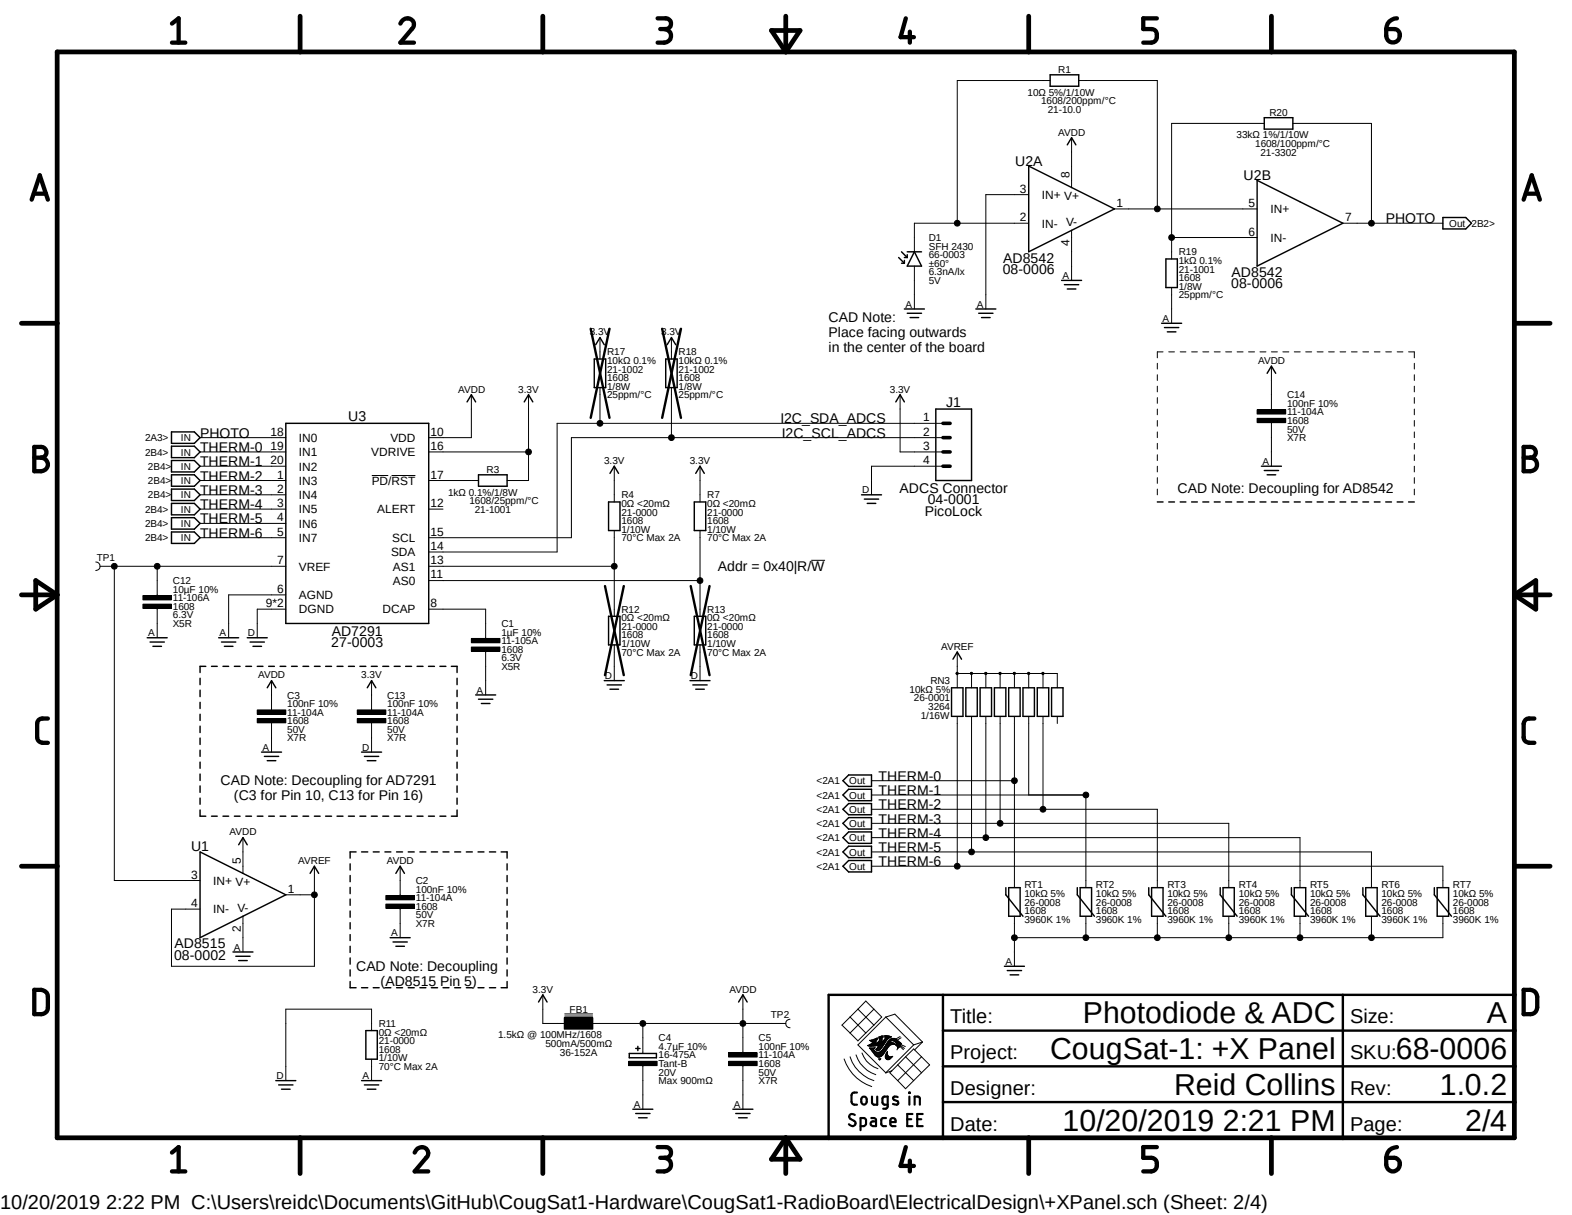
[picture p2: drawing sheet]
<svg xmlns="http://www.w3.org/2000/svg" width="279mm" height="216mm" viewBox="0 0 279 216" stroke-linecap="round" stroke-linejoin="round" font-family="sans-serif">
<path d="M3.3 .6l272.8 209.7M276.1 .6l-272.8 209.7" fill="none" stroke="#fff" stroke-width=".18"/>
<g fill="none" stroke="#000" stroke-width=".18">
<path d="M186.6 14.3h-16.5v25.4M191.7 14.3h14v22.8M182.8 39.7h-20.3v5M182.8 34.6h-7.6v20.3M190.5 24.5v8.8M198.1 37.1h25.3M224.7 21.9h-16.5v24.1M229.8 21.9h14v17.8M238.7 39.7h17.8M106.6 60v3.8M119.3 60v3.8M162.5 47.3v7.6"/>
<path d="M190.5 40.9v8.9M208.2 42.2h15.2M208.2 51.1v6.3M35.6 77.8h15.2M83.8 70.1v7.7h-7.6M93.9 70.1v15.3h-3.8M106.6 68.9v6.3M119.3 68.9v8.9M160 70.1v10.2h7.6M167.6 77.8h-66v17.7h-25.4M167.6 75.2h-68.6v22.9h-22.8M205.7 64.6v1"/>
<path d="M205.7 66.6v1M205.7 68.6v1M205.7 70.7v1M205.7 72.7v1M205.7 74.7v1M205.7 76.8v1M205.7 78.8v1M206.7 62.5h-1v1.1M207.7 62.5h1M209.8 62.5h1M211.8 62.5h1M213.8 62.5h1"/>
<path d="M215.8 62.5h1.1M217.8 62.5h1.1M219.9 62.5h1M221.9 62.5h1.1M223.4 72.8h5.1v.8h-5.1zM223.4 74.3h5.1v.8h-5.1zM223.9 62.5h1.1M226 62.5h1M226 65.1v7.7M226 75.1v7.7M228 62.5h1.1M230 62.5h1.1"/>
<path d="M232.1 62.5h1M234.1 62.5h1.1M236.1 62.5h1.1M238.2 62.5h1M240.2 62.5h1M242.2 62.5h1M244.3 62.5h1M246.3 62.5h1M248.3 62.5h1M250.4 62.5h1v1.1M251.4 64.6v1M251.4 66.6v1"/>
<path d="M251.4 68.6v1M251.4 70.7v1M251.4 72.7v1M251.4 74.7v1M251.4 76.8v1M251.4 78.8v1M17 99.9a.76 .76 0 0 1 .8 .7 .76 .76 0 0 1-.8 .8M35.6 82.8h15.2M35.6 80.3h15.2M35.6 85.4h15.2M35.6 87.9h15.2M35.6 90.5h15.2"/>
<path d="M35.6 93h15.2M35.6 95.5h15.2M66.1 84.5h2.9M69.6 84.5h4.2M76.2 80.3h17.7M76.2 85.4h8.8M76.2 90.5h2.5M109.2 82.8v6.4M109.2 94.3v15.2M124.4 82.8v6.4M124.4 94.3v15.2M144.2 99.6h2.4"/>
<path d="M167.6 82.8h-12.7v5.1M205.7 80.8v1M205.7 82.8v1.1M205.7 84.9v1M205.7 86.9v1M251.4 80.8v1M251.4 82.8v1.1M251.4 84.9v1M251.4 86.9v1M17.8 100.6h33M20.3 100.6v55.9h15.3M25.4 105.8h5.1v.8h-5.1z"/>
<path d="M25.4 107.4h5.1v.7h-5.1zM27.9 100.6v5.2M27.9 108.1v5.2M50.8 108.2h-5.1v5.1M50.8 105.7h-10.2v7.6M76.2 100.6h33M76.2 108.2h10.1v5.3M76.2 103.2h48.2M83.8 113.5h5.1v.7h-5.1zM83.8 115h5.1v.7h-5.1zM86.3 115.7v7.8M109.2 114.6v6.3"/>
<path d="M124.4 114.6v6.3M170 119.5h.3v.3h-.3l-.1-.1 .3-.1-.3 .1zM170.1 115.9v6.3M170.1 119.7h17.8v2.5M172.5 119.5h.3v.3h-.3v-.1l.2-.1-.2 .1zM172.7 119.7v2.5M175 119.5h.3v.3h-.3v-.1l.3-.1-.3 .1zM175.2 119.7v2.5M177.6 119.5h.3v.3h-.3l-.1-.1 .3-.1-.3 .1zM177.8 119.7v2.5M180.1 119.5h.3v.3h-.3v-.1l.2-.1-.2 .1zM180.3 119.7v2.5"/>
<path d="M182.7 119.5h.3v.3h-.3l-.1-.1 .3-.1-.3 .1zM182.8 119.7v2.5M185.2 119.5h.3v.3h-.3v-.1l.2-.1-.2 .1zM185.4 119.7v2.5M45.7 126.2h5.1v.7h-5.1zM45.7 127.7h5.1v.7h-5.1zM48.3 120.9v5.3M48.3 128.4v5.2M63.5 126.2h5.1v.7h-5.1zM63.5 127.7h5.1v.7h-5.1zM66 120.9v5.3M66 128.4v5.2"/>
<path d="M154.9 138.7h25.4M170.1 127.3v26.6M172.7 127.3v24.1M175.2 127.3v21.5M177.8 127.3v19M180.3 127.3v30.4M182.8 127.3v14M185.4 127.3v16.5M187.9 127.3v1.3M43.2 148.8v6.4M50.8 159h5.1M55.9 153.9v17.8h-25.4v-10.2h5.1"/>
<path d="M68.6 159.1h5.1v.8h-5.1zM71.1 153.9v5.2M154.9 143.8h50.8v13.9M154.9 141.3h38.1v16.4M154.9 146.3h63.5v11.4M154.9 148.8h76.2v8.9M154.9 151.4h88.9v6.3M154.9 153.9h101.6v3.8M43.2 162.8v6.4M68.6 160.7h5.1v.7h-5.1zM71.1 161.4v5.2M96.5 176.8v5.1h3.8"/>
<path d="M132 176.8v10.3M152.5 179.3l1.4-1.4 2.8 2.8-1.4 1.5M152.5 179.3l-2.9 2.9 1.5 1.4M152.5 179.3l2.8 2.9M155.3 179.3l-4.2 4.3M180.3 162.8v8.9M193 162.8v3.8M205.7 162.8v3.8M218.4 162.8v3.8M231.1 162.8v3.8M243.8 162.8v3.8M256.5 162.8v3.8h-76.2"/>
<path d="M66 183.1v-3.8h-15.2v12.7M66 188.2v3.8M100.3 180.8h5.1v2.1h-5.1zM100.4 180.6h4.9M100.4 180.2h4.9M105.4 181.9h34.3M111.7 188.6h5.1v.8h-5.1zM114.3 181.9v5.2M114.3 189.4v7.7M129.5 187.1h5.1v.7h-5.1zM129.5 188.6h5.1v.8h-5.1zM132 189.4v7.7"/>
<path d="M140.4 181.1a.76 .76 0 0 0-.7 .8 .76 .76 0 0 0 .7 .7M150 188.2a7.7 7.7 0 0 0 4.9 4.9M151.1 187.8a6.6 6.6 0 0 0 4.2 4.2M151.1 183.6l1.4 1.4 1.4-1.4M151.1 180.7l2.8 2.9M152.1 187.5a5.7 5.7 0 0 0 3.6 3.5M153.2 187.1a4.4 4.4 0 0 0 2.8 2.8M154.3 185.8h1.6M154.3 185.8l.6 .1 1.3-.3-.2 .6M154.3 185.8h1.3M154.5 185.7l-.3 .1h.1M154.5 185.7h2.6"/>
<path d="M154.6 186.3h.8M154.6 184.9h1.1M154.6 186.4h.8M154.7 185.6h2.4M154.7 186.4h.5M154.7 185h1M154.7 186.4l.2 .3M154.8 186.5h.5M154.8 185.5h2.4M154.9 186.6h.4M154.9 185.1h.8M154.9 186.7h.5"/>
<path d="M154.9 185.4l-.4 .3M154.9 185.4h2.3M154.9 184.8h.9M154.9 186.7l.5 .7M155 185.3h.6M155 186.8h.5M155.1 186.9h.6M155.1 185.2h.6M155.1 185.3h.6M155.2 187.1h2M155.2 184.7h.7M155.2 186.4l.1 .2"/>
<path d="M155.3 187.2h1.8M155.3 182.2l-1.4 1.4M155.3 186.6l.5 .4M155.4 186.4h-.2M155.4 187.3h1.6M155.4 187.4h1.5M155.4 187.4l.2 .2M155.5 186.2h.1M155.5 184.6h.4M155.5 187.5h1.3M155.5 186.2h-1l.2 .2M155.5 186.2l-.1 .2"/>
<path d="M155.6 187.6l.4 .2h.4M155.6 187.6h1.2M155.7 187.7h1M155.7 186.5h.7M155.7 186.4h.8M155.7 184.5h.2M155.8 186.4h.7M155.8 187.7h.8M155.8 186.6h.5M155.8 185.3h1.5M155.9 186.3h.7M155.9 184.4h.1"/>
<path d="M155.9 184.4l-.3 1 .6-.3M155.9 184.4l-1.3 .5 .6 .3-.3 .2M156 186.2h.7M156 186.1h.8M156 185.3h1.4M156 186h.8M156.1 185.9h.8M156.1 185.2h1.3M156.1 185.8h.9M156.2 185.8h.8M156.2 185.1h1.2M156.2 184.3l.1 .3h.1l-.1 .3"/>
<path d="M156.2 184.3h.7M156.3 188.3h.2M156.3 187h.9M156.3 185h.4M156.3 184.5h.5M156.3 184.4h.5M156.3 184.9l-.1 .2M156.3 184.9h.4M156.3 188.3h.1M156.3 184.8h.5M156.4 188.2l.1-.1v.2M156.4 184.7h.4"/>
<path d="M156.4 184.6h.4M156.4 184.2l-.2 .1M156.4 184.2h.5M156.5 188.3h-.2M156.5 186.9l-1.3 .1M156.5 186.9h.8M156.5 188.2h-.3l.1 .1M156.6 186.8h.8M156.7 186.7h.7M156.7 184.1h.3l-.1 .3h-.7M156.7 184.1l-.3 .1M156.7 184.1h.3"/>
<path d="M156.7 187.7l-.4 .1M156.7 184.9l.1 .2 .1-.1M156.8 186.6h.7M156.8 184.4l-.1 .5M156.8 186l-.2 .3a.57 .57 0 0 1-.9 .2l.3-.3M156.8 186.5h.8M156.9 186.4h.7M156.9 185h.6M157 186.4h.6M157 184.9h.6M157.1 186.3h.6M157.1 186.3l-.6 .6"/>
<path d="M157.1 186.2h.7M157.1 184.8h.5M157.2 186.1h.7M157.2 184.7l-.3 .3M157.2 186h.7M157.2 184.7h.5M157.3 185.9h.7M157.3 185.3l-.5 .7M157.3 184.6h.5M157.3 184.3h1M157.3 184.2h1.1M157.3 184.1h.8"/>
<path d="M157.4 187.8v.3M157.4 187.9h1.1M157.4 187.8h1.1M157.4 187.7h.6M157.4 187.7h.5M157.4 185.8h.7M157.4 184.5h.5M157.4 188h1M157.4 187.6h.4M157.4 187.5h.4M157.4 184.4h.8M157.4 185.8h.8"/>
<path d="M157.4 184.4h.6M157.4 180.7l5 5M157.4 180.7l-4.9 5 5 5M157.4 180.7l1.6-.5 5 5M157.4 188.1h.9M157.4 187.4h.3M157.4 185.7h.9M157.5 187.3h.2M157.5 185.6h1.7M157.5 185.6l-.4 .7M157.5 188.2h.7M157.5 187.2h.2"/>
<path d="M157.6 187.2h.1M157.6 185.5h1.4M157.6 187.1l.1-.3v.4M157.6 187.1l-.2 .7M157.6 187.1h.1M157.6 185.4h1.4M157.6 187h.1M157.6 185.3h1.2M157.7 188.3h.3M157.7 187.2l.1 .3M157.7 186.9h.1M157.7 185.3h.4"/>
<path d="M157.8 187.5l.3 .3 .6-.1-.7 .6h-.4l-.2-.2M157.8 185.2h.3M157.9 185.1h.3M157.9 185h.5M158 184.9h1.6M158.1 184.8h1.3M158.2 184.4l-.7 .5-.2 .4M158.2 184.4l.3-.2-1.2-.2v.3h.1l-.2 .4M158.2 184.7h1.1M158.3 184.6h.9M158.3 184.6a1.08 1.08 0 0 1 1.4 .4l.5 .4M158.3 184.6l-.8 1"/>
<path d="M158.5 187.7h.1M158.7 185.6a1.05 1.05 0 0 0-1 .8l-1 1.3M158.8 185h.9M159 185.1h.8M159 185.6l.2 .1M159.1 185.2h.8M159.2 185.3h.8M159.2 185.7l.3 .3M159.3 185.3h.8M159.3 185.8h.8M159.3 185.4h.9M159.4 185.8h.6"/>
<path d="M159.4 185.7h.7M159.4 185.6h.7M159.4 185.5h.8M159.4 185.5a.78 .78 0 0 0-1.4-.3l.7 .1 .5 .4M159.4 185.5v.2h-.1M159.5 185.9h.5M159.5 186.4l-.1 .2M159.5 186.1h.3M159.5 186h.4M159.5 186l.1 .2M159.6 189.2l-1.4 1.4 1.4 1.4M159.6 189.2l2.8 2.8"/>
<path d="M159.6 186.3h.1M159.6 186.2h.1M159.6 186.2l-.1 .2M159.8 186.1l-.3 .3M159.9 185.9l.7 .6M160 184.2l-.8 .5M160 185.9l-.2 .2M160.1 185.8l.6 .5M160.1 185.8l-.1 .1M160.1 185.6l.8 .4M160.1 184.4l-.6 .4M160.2 185.4l-.1 .4"/>
<path d="M161 187.8l2.8 2.8M161 187.8l1.4-1.4 2.8 2.8-1.4 1.4M161 187.8l-1.4 1.4M162.4 185.7l-5 4.9 1.1-.3M163.8 190.6l-2.8 2.9-1.4-1.5M163.8 187.8l-4.2 4.2M164 185.2l-1.6 .5M164 185.2l-1.4 1.4"/>
<circle cx="170.1" cy="39.7" r=".51"/>
<circle cx="205.7" cy="37.1" r=".51"/>
<circle cx="243.8" cy="39.7" r=".51"/>
<circle cx="208.2" cy="42.2" r=".51"/>
<circle cx="106.6" cy="75.2" r=".51"/>
<circle cx="119.3" cy="77.8" r=".51"/>
<circle cx="93.9" cy="80.3" r=".51"/>
<circle cx="20.3" cy="100.6" r=".51"/>
<circle cx="27.9" cy="100.6" r=".51"/>
<circle cx="109.2" cy="100.6" r=".51"/>
<circle cx="124.4" cy="103.2" r=".51"/>
<circle cx="180.3" cy="138.7" r=".51"/>
<circle cx="55.9" cy="159" r=".51"/>
<circle cx="170.1" cy="153.9" r=".51"/>
<circle cx="172.7" cy="151.4" r=".51"/>
<circle cx="175.2" cy="148.8" r=".51"/>
<circle cx="177.8" cy="146.3" r=".51"/>
<circle cx="185.4" cy="143.8" r=".51"/>
<circle cx="193" cy="141.3" r=".51"/>
<circle cx="180.3" cy="166.6" r=".51"/>
<circle cx="193" cy="166.6" r=".51"/>
<circle cx="205.7" cy="166.6" r=".51"/>
<circle cx="218.4" cy="166.6" r=".51"/>
<circle cx="231.1" cy="166.6" r=".51"/>
<circle cx="243.8" cy="166.6" r=".51"/>
<circle cx="114.3" cy="181.9" r=".51"/>
<circle cx="132" cy="181.9" r=".51"/>
</g>
<g fill="none" stroke="#000" stroke-width=".25">
<path d="M186.6 13.3h5.1v2h-5.1zM182.8 29.5l15.3 7.6-15.3 7.6zM189.7 25.7l.8-1.2 .7 1.2M223.4 32l15.3 7.7-15.3 7.6zM224.7 20.9h5.1v2h-5.1zM256.5 38.7h4l1 1-1 1h-4zM159.7 45.8l1 1M160.2 44.7l1 1.1M160.2 46.8h.5M160.7 54.9h3.6M160.7 46.3v.5M160.7 45.8h.5"/>
<path d="M161.2 55.7h2.6M161.2 44.7h2.6M161.2 45.3v.5M161.8 56.4h1.5M162.5 44.7l1.3 2.6h-2.6zM173.4 54.9h3.6M173.9 55.7h2.6M174.5 56.4h1.5M188.7 49.8h3.5M189.2 50.6h2.5M189.7 51.4h1.5M206.5 57.4h3.5"/>
<path d="M207 58.2h2.5M207.2 46h2.1v5.1h-2.1zM207.5 59h1.5M30.5 76.8h4l1.1 1-1.1 1h-4zM30.5 79.3h4l1.1 1-1.1 1h-4zM50.8 75.2h25.4v35.6h-25.4zM83 71.4l.8-1.3 .7 1.3M93.2 71.4l.7-1.3 .8 1.3M105.6 63.8h2.1v5.1h-2.1zM105.9 61.3l.7-1.3 .8 1.3M118.3 63.8h2.1v5.1h-2.1zM118.6 61.3l.7-1.3 .8 1.3"/>
<path d="M159.2 71.4l.8-1.3 .7 1.3M166.3 72.7h6.4v12.7h-6.4zM225.2 66.3l.8-1.2 .7 1.2M30.5 84.4h4l1.1 1-1.1 1h-4zM30.5 92h4l1.1 1-1.1 1h-4zM30.5 81.8h4l1.1 1-1.1 1.1h-4zM30.5 86.9h4l1.1 1-1.1 1h-4zM30.5 89.5h4l1.1 1-1.1 1h-4zM30.5 94.5h4l1.1 1-1.1 1.1h-4zM85 84.4h5.1v2h-5.1zM108.2 89.2h2v5.1h-2zM108.4 84.1l.8-1.3 .7 1.3"/>
<path d="M123.4 89.2h2v5.1h-2zM123.7 84.1l.7-1.3 .8 1.3M153.1 87.9h3.6M153.6 88.7h2.6M154.1 89.5h1.6M205.7 89.2h1M207.7 89.2h1M209.8 89.2h1M211.8 89.2h1M213.8 89.2h1M215.8 89.2h1.1M217.8 89.2h1.1"/>
<path d="M219.9 89.2h1M221.9 89.2h1.1M223.9 89.2h1.1M224.2 82.8h3.6M224.7 83.6h2.5M225.2 84.4h1.5M226 89.2h1M228 89.2h1.1M230 89.2h1.1M232.1 89.2h1M234.1 89.2h1.1M236.1 89.2h1.1"/>
<path d="M238.2 89.2h1M240.2 89.2h1M242.2 89.2h1M244.3 89.2h1M246.3 89.2h1M248.3 89.2h1M250.4 89.2h1M26.2 113.3h3.5M26.7 114.1h2.5M27.2 114.9h1.5M36.6 118.4h-1v1.1M37.6 118.4h1"/>
<path d="M38.9 113.3h3.5M39.4 114.1h2.5M39.6 118.4h1M39.9 114.9h1.5M41.7 118.4h1M43.7 118.4h1M43.9 113.3h3.6M44.4 114.1h2.6M45 114.9h1.5M45.7 118.4h1M47.8 118.4h1M49.8 118.4h1"/>
<path d="M51.8 118.4h1M53.8 118.4h1.1M55.9 118.4h1M57.9 118.4h1M59.9 118.4h1.1M61.9 118.4h1.1M64 118.4h1M66 118.4h1.1M68 118.4h1.1M70.1 118.4h1M72.1 118.4h1.1M74.1 118.4h1.1"/>
<path d="M76.2 118.4h1M78.2 118.4h1M80.2 118.4h1v1.1M108.2 109.5h2v5.1h-2zM123.4 109.5h2v5.1h-2zM169.4 117.1l.7-1.2 .8 1.2M35.6 120.5v1.2M35.6 122.6v1.2M35.6 124.8v1.1M35.6 126.9v1.1M35.6 129v1.2M35.6 131.1v1.2"/>
<path d="M35.6 133.3v1.1M35.6 135.4v1.1M35.6 137.5v1.2M35.6 139.7v1.1M46.5 133.6h3.5M47 134.4h2.5M47.5 135.2h1.5M47.5 122.2l.8-1.3 .7 1.3M64.3 133.6h3.5M64.8 134.4h2.5M65.3 135.2h1.5M65.3 122.2l.7-1.3 .8 1.3"/>
<path d="M81.2 120.5v1.2M81.2 122.6v1.2M81.2 124.8v1.1M81.2 126.9v1.1M81.2 129v1.2M81.2 131.1v1.2M81.2 133.3v1.1M81.2 135.4v1.1M81.2 137.5v1.2M81.2 139.7v1.1M84.5 123.5h3.6M85 124.2h2.6"/>
<path d="M85.6 125h1.5M107.4 120.9h3.6M107.9 121.7h2.5M108.4 122.5h1.5M122.6 120.9h3.6M123.1 121.7h2.6M123.7 122.5h1.5M149.8 138.7l1-1h4.1v2h-4.1zM169.1 122.2h2.1v5.1h-2.1zM171.7 122.2h2v5.1h-2zM174.2 122.2h2v5.1h-2zM176.7 122.2h2.1v5.1h-2.1z"/>
<path d="M179.3 122.2h2v5.1h-2zM181.8 122.2h2.1v5.1h-2.1zM184.4 122.2h2v5.1h-2zM186.9 122.2h2v5.1h-2zM35.6 143.9v1.1h1M35.6 141.8v1.1M35.6 151.4l15.2 7.6-15.2 7.6zM37.6 145h1M39.6 145h1M41.7 145h1M42.4 150.1l.8-1.3 .7 1.3M43.7 145h1"/>
<path d="M45.7 145h1M47.8 145h1M49.8 145h1M51.8 145h1M53.8 145h1.1M55.1 155.2l.8-1.3 .7 1.3M55.9 145h1M57.9 145h1M59.9 145h1.1M61.9 145h1.1M62.2 153.5v1.1M62.2 155.6v1.1"/>
<path d="M62.2 157.7v1.1M62.2 159.8v1.1M63.3 151.4h-1.1v1.1M64 145h1M64.3 151.4h1.1M66 145h1.1M66.3 151.4h1.1M68 145h1.1M68.4 151.4h1.1M70.1 145h1M70.4 155.2l.7-1.3 .8 1.3M70.5 151.4h1"/>
<path d="M72.1 145h1.1M72.6 151.4h1M74.1 145h1.1M74.6 151.4h1.1M76.2 145h1M76.7 151.4h1.1M78.2 145h1M78.7 151.4h1.1M80.8 151.4h1.1M81.2 141.8v1.1M81.2 143.9v1.1h-1M82.9 151.4h1"/>
<path d="M85 151.4h1M87 151.4h1.1M89.1 151.4h1v1.1M90.1 153.5v1.1M90.1 155.6v1.1M90.1 157.7v1.1M90.1 159.8v1.1M149.8 141.3l1-1h4.1v2h-4.1zM149.8 143.8l1-1h4.1v2h-4.1zM149.8 146.3l1-1h4.1v2h-4.1zM149.8 148.8l1-1h4.1v2.1h-4.1zM149.8 151.4l1-1h4.1v2h-4.1z"/>
<path d="M150.8 152.9h4.1v2h-4.1l-1-1zM178.8 157.7v1.3l3 3.8M179.3 157.7h2v5.1h-2zM191.5 157.7v1.3l3 3.8M192 157.7h2v5.1h-2zM204.2 157.7v1.3l3 3.8M204.7 157.7h2v5.1h-2zM216.9 157.7v1.3l3 3.8M217.4 157.7h2v5.1h-2zM229.5 157.7v1.3l3.1 3.8M230 157.7h2.1v5.1h-2.1zM242.2 157.7v1.3l3.1 3.8"/>
<path d="M242.7 157.7h2.1v5.1h-2.1zM254.9 157.7v1.3l3.1 3.8M255.4 157.7h2.1v5.1h-2.1zM41.4 169.2h3.6M41.9 169.9h2.5M42.4 170.7h1.5M62.2 174.4v1.1h1.1M62.2 161.9v1.1M62.2 164v1.1M62.2 166.1v1M62.2 168.1v1.1M62.2 170.2v1.1"/>
<path d="M62.2 172.3v1.1M64.3 175.5h1.1M66.3 175.5h1.1M68.4 175.5h1.1M69.3 166.6h3.6M69.8 167.4h2.6M70.4 168.1h1.5M70.5 175.5h1M72.6 175.5h1M74.6 175.5h1.1M76.7 175.5h1.1M78.7 175.5h1.1"/>
<path d="M80.8 175.5h1.1M82.9 175.5h1M85 175.5h1M87 175.5h1.1M90.1 161.9v1.1M90.1 164v1.1M90.1 166.1v1M90.1 168.1v1.1M90.1 170.2v1.1M90.1 172.3v1.1M90.1 174.4v1.1h-1M95.7 178.1l.8-1.3 .7 1.3"/>
<path d="M131.3 178.1l.7-1.3 .8 1.3M178.5 171.7h3.6M179 172.5h2.6M179.5 173.2h1.6M49 192h3.6M49.5 192.8h2.6M50 193.5h1.6M64.3 192h3.5M64.8 192.8h2.5M65 183.1h2.1v5.1h-2.1zM65.3 193.5h1.5M111.8 187.2h4.9v.8h-4.9z"/>
<path d="M112.5 197.1h3.5M113 186.3h.7M113 197.9h2.5M113.4 185.9v.8M113.5 198.6h1.5M130.3 197.1h3.5M130.8 197.9h2.5M131.3 198.6h1.5"/>
</g>
<g fill="none" stroke="#000" stroke-width=".85">
<path d="M10.2 9.2h259v193h-259zM53.3 2.9v6.3M96.5 2.9v6.3M137.1 5.4h5.1l-2.5 3.8zM139.7 2.9v6.3M182.8 2.9v6.3M226 2.9v6.3M3.8 57.4h6.4M269.2 57.4h6.3M3.8 105.7h6.4M6.3 103.2l3.9 2.5-3.9 2.5zM269.2 105.7h6.3"/>
<path d="M269.2 105.7l3.8-2.5v5zM3.8 153.9h6.4M269.2 153.9h6.3M53.3 202.2v6.3M96.5 202.2v6.3M139.7 202.2v6.3M139.7 202.2l2.5 3.8h-5.1zM182.8 202.2v6.3M226 202.2v6.3"/>
</g>
<g fill="none" stroke="#000" stroke-width=".76">
<path d="M30.6 4.2l1.1-.9v4.3M30.6 7.6h2.3M71.2 4.2a1.19 1.19 0 0 1 1.5-.9 1.19 1.19 0 0 1 .7 1.6l-2.2 2.7h2.4M116.9 3.3h1.4a.95 .95 0 0 1 1 .9 .95 .95 0 0 1-1 1h-1M118.1 5.2a1.21 1.21 0 0 1 1.2 1.2 1.21 1.21 0 0 1-1.2 1.2h-1.2M161 3.3l-.9 3.3h2.3M161.7 5.6v2M205.6 3.3h-2.4v1.9h1.4a1.24 1.24 0 0 1 1.1 1 1.24 1.24 0 0 1-.7 1.3l-1.8 .1M246.4 5.2h1.4a1.2 1.2 0 0 1 1 1.3 1.2 1.2 0 0 1-1.3 1 1.2 1.2 0 0 1-1.1-1.2zM248.3 3.3a1.88 1.88 0 0 0-1.9 1.9M5.6 35.5l1.5-4.3 1.4 4.3M6 34.4h2.2"/>
<path d="M270.8 35.5l1.4-4.3 1.5 4.3M271.2 34.4h2.1M6.1 79.4h1.2a.95 .95 0 0 1 1 1 .95 .95 0 0 1-1 .9 1.21 1.21 0 0 1 1.2 1.2 1.21 1.21 0 0 1-1.2 1.2h-1.2zM270.8 79.4h1.2a.95 .95 0 0 1 1 1 .95 .95 0 0 1-1 .9 1.21 1.21 0 0 1 1.2 1.2 1.21 1.21 0 0 1-1.2 1.2h-1.2zM6.1 81.3h1.2M270.8 81.3h1.2M8.5 127.7h-1a.87 .87 0 0 0-.9 .9v2.4a.97 .97 0 0 0 .9 1h1M272.7 127.7h-.9a.94 .94 0 0 0-1 .9v2.4a.97 .97 0 0 0 1 1h.9M6.1 175.9a2.22 2.22 0 0 1 2.2 .5l.2 .7v1.9a1.13 1.13 0 0 1-1.2 1.2h-1.2zM270.8 175.9a2.07 2.07 0 0 1 2.2 .5l.2 .7v1.9a1.21 1.21 0 0 1-1.2 1.2h-1.2zM30.6 204.8l1.1-1v4.4M30.6 208.2h2.3"/>
<path d="M73.7 204.8a1.2 1.2 0 0 1 1.4-1 1.2 1.2 0 0 1 1 1.4l-2.4 3h2.4M116.9 203.8h1.4a.95 .95 0 0 1 1 1 .95 .95 0 0 1-1 .9h-1M118.1 205.7a1.21 1.21 0 0 1 1.2 1.2 1.21 1.21 0 0 1-1.2 1.3h-1.2M161 203.8l-.9 3.4h2.3M161.7 206.2v2M205.6 203.8h-2.4v1.9h1.4a1.23 1.23 0 0 1 1 1.2 1.23 1.23 0 0 1-1 1.3h-1.4M246.4 205.7h1.4a1.2 1.2 0 0 1 1 1.4 1.2 1.2 0 0 1-1.3 1 1.2 1.2 0 0 1-1.1-1.1zM248.3 203.8a1.88 1.88 0 0 0-1.9 1.9"/>
</g>
<g fill="none" stroke="#000" stroke-width=".42">
<path d="M105 58.4l3.3 15.9M108.3 58.4l-3.3 15.9M117.7 58.4l3.3 15.9M121 58.4l-3.3 15.9M107.5 104.1l3.4 15.9M110.9 104.1l-3.4 15.9M122.8 104.1l3.3 15.9M126.1 104.1l-3.3 15.9M167.6 176.8v25.4M238.7 176.8v25.4M269.2 176.8h-121.9v25.4M167.6 195.8h101.6"/>
<path d="M167.6 189.5h101.6M167.6 183.1h101.6"/>
</g>
<g fill="none" stroke="#000" stroke-width=".38">
<path d="M151.9 198.1a.6 .6 0 0 0-1 .3l.3 .4 .6 .4a.54 .54 0 0 1 .1 .8 .54 .54 0 0 1-.8-.1l-.2-.1M152.3 194.1l-.7 .1-.3 .4 .1 1.4 .4 .3h.5M153.2 195.1a.49 .49 0 0 1 .5-.2 .49 .49 0 0 1 .4 .4v.5a.49 .49 0 0 1-.5 .5 .49 .49 0 0 1-.5-.5zM154.9 198.7h.6l.2 .3v1.1h-.5a.42 .42 0 0 1-.5-.4 .42 .42 0 0 1 .5-.4h.5M155 194.9v1l.3 .4h.6v-1.4M157.5 198.7h-.7l-.2 .3 .1 .9 .3 .2h.5M157.8 196.3h-.6l-.3-.2-.1-.9 .2-.3h.8v1.7l-.4 .4h-.4M158.2 199.4h1a.49 .49 0 0 0-.3-.7 .49 .49 0 0 0-.7 .4l.1 .8 .3 .2h.6M159.6 194.9a.61 .61 0 0 0-.9 .2l.2 .4 .6 .2 .2 .3a.63 .63 0 0 1-1 .2M161.2 198.9h.8M161.6 194.1l.1 .1zM161.6 194.9v1.4"/>
<path d="M162.2 198h-1v2.1h1M162.6 196.3v-1.4h.6l.2 .1 .1 1.3M163 198.9h.7M164 198h-1v2.1h1M153 200.1h.5l.3-.2 .1-.9-.2-.3h-.7v2.1"/>
</g>
<path d="M167.6 77.8h1.3M167.6 75.2h1.3M167.6 80.3h1.3M167.6 82.8h1.3" fill="none" stroke="#000" stroke-width=".64"/>
<g fill="#000">
<path d="M223.4 72.8h5.1v.8h-5.1z" fill-rule="evenodd"/>
<path d="M223.4 74.3h5.1v.8h-5.1z" fill-rule="evenodd"/>
<path d="M25.4 105.8h5.1v.8h-5.1z" fill-rule="evenodd"/>
<path d="M25.4 107.4h5.1v.7h-5.1z" fill-rule="evenodd"/>
<path d="M83.8 113.5h5.1v.7h-5.1z" fill-rule="evenodd"/>
<path d="M83.8 115h5.1v.7h-5.1z" fill-rule="evenodd"/>
<path d="M170 119.5h.3v.3h-.3l-.1-.1 .3-.1-.3 .1z" fill-rule="evenodd"/>
<path d="M172.5 119.5h.3v.3h-.3v-.1l.2-.1-.2 .1z" fill-rule="evenodd"/>
<path d="M175 119.5h.3v.3h-.3v-.1l.3-.1-.3 .1z" fill-rule="evenodd"/>
<path d="M177.6 119.5h.3v.3h-.3l-.1-.1 .3-.1-.3 .1z" fill-rule="evenodd"/>
<path d="M180.1 119.5h.3v.3h-.3v-.1l.2-.1-.2 .1z" fill-rule="evenodd"/>
<path d="M182.7 119.5h.3v.3h-.3l-.1-.1 .3-.1-.3 .1z" fill-rule="evenodd"/>
<path d="M185.2 119.5h.3v.3h-.3v-.1l.2-.1-.2 .1z" fill-rule="evenodd"/>
<path d="M45.7 126.2h5.1v.7h-5.1z" fill-rule="evenodd"/>
<path d="M45.7 127.7h5.1v.7h-5.1z" fill-rule="evenodd"/>
<path d="M63.5 126.2h5.1v.7h-5.1z" fill-rule="evenodd"/>
<path d="M63.5 127.7h5.1v.7h-5.1z" fill-rule="evenodd"/>
<path d="M68.6 159.1h5.1v.8h-5.1z" fill-rule="evenodd"/>
<path d="M68.6 160.7h5.1v.7h-5.1z" fill-rule="evenodd"/>
<path d="M100.3 180.8h5.1v2.1h-5.1z" fill-rule="evenodd"/>
<path d="M111.7 188.6h5.1v.8h-5.1z" fill-rule="evenodd"/>
<path d="M129.5 187.1h5.1v.7h-5.1z" fill-rule="evenodd"/>
<path d="M129.5 188.6h5.1v.8h-5.1z" fill-rule="evenodd"/>
<circle cx="170.1" cy="39.7" r=".51"/>
<circle cx="205.7" cy="37.1" r=".51"/>
<circle cx="243.8" cy="39.7" r=".51"/>
<circle cx="208.2" cy="42.2" r=".51"/>
<circle cx="106.6" cy="75.2" r=".51"/>
<circle cx="119.3" cy="77.8" r=".51"/>
<circle cx="93.9" cy="80.3" r=".51"/>
<circle cx="20.3" cy="100.6" r=".51"/>
<circle cx="27.9" cy="100.6" r=".51"/>
<circle cx="109.2" cy="100.6" r=".51"/>
<circle cx="124.4" cy="103.2" r=".51"/>
<circle cx="180.3" cy="138.7" r=".51"/>
<circle cx="55.9" cy="159" r=".51"/>
<circle cx="170.1" cy="153.9" r=".51"/>
<circle cx="172.7" cy="151.4" r=".51"/>
<circle cx="175.2" cy="148.8" r=".51"/>
<circle cx="177.8" cy="146.3" r=".51"/>
<circle cx="185.4" cy="143.8" r=".51"/>
<circle cx="193" cy="141.3" r=".51"/>
<circle cx="180.3" cy="166.6" r=".51"/>
<circle cx="193" cy="166.6" r=".51"/>
<circle cx="205.7" cy="166.6" r=".51"/>
<circle cx="218.4" cy="166.6" r=".51"/>
<circle cx="231.1" cy="166.6" r=".51"/>
<circle cx="243.8" cy="166.6" r=".51"/>
<circle cx="114.3" cy="181.9" r=".51"/>
<circle cx="132" cy="181.9" r=".51"/>
</g>
<g font-size="5.4">
<text x="192.4" y="181.9">Photodiode &amp; ADC</text>
<text x="264.3" y="181.9">A</text>
<text x="186.6" y="188.2">CougSat-1: +X Panel</text>
<text x="248.1" y="188.2">68-0006</text>
<text x="208.7" y="194.6">Reid Collins</text>
<text x="255.9" y="194.6">1.0.2</text>
<text x="188.9" y="200.9">10/20/2019 2:21 PM</text>
<text x="260.4" y="200.9">2/4</text>
</g>
<g font-size="3.6">
<text x="168.9" y="181.9">Title:</text>
<text x="239.9" y="181.9">Size:</text>
<text x="168.9" y="188.2">Project:</text>
<text x="240" y="188.2">SKU:</text>
<text x="168.9" y="194.6">Designer:</text>
<text x="239.9" y="194.6">Rev:</text>
<text x="168.9" y="200.9">Date:</text>
<text x="239.9" y="200.9">Page:</text>
<text x="0" y="214.9">10/20/2019 2:22 PM C:\Users\reidc\Documents\GitHub\CougSat1-Hardware\CougSat1-RadioBoard\ElectricalDesign\+XPanel.sch (Sheet: 2/4)</text>
</g>
<g font-size="2.5">
<text x="180.4" y="29.4">U2A</text>
<text x="221" y="32">U2B</text>
<text x="246.3" y="39.7">PHOTO</text>
<text x="178.3" y="46.7">AD8542</text>
<text x="178.2" y="48.7">08-0006</text>
<text x="218.8" y="51.2">08-0006</text>
<text x="218.9" y="49.2">AD8542</text>
<text x="147.3" y="57.2">CAD Note:</text>
<text x="147.3" y="59.9">Place facing outwards</text>
<text x="147.3" y="62.5">in the center of the board</text>
<text x="35.6" y="77.8">PHOTO</text>
<text x="61.9" y="74.8">U3</text>
<text x="138.7" y="75.2">I2C_SDA_ADCS</text>
<text x="139" y="77.8">I2C_SCL_ADCS</text>
<text x="168.2" y="72.3">J1</text>
<text x="35.6" y="80.3">THERM-0</text>
<text x="35.6" y="82.8">THERM-1</text>
<text x="35.6" y="85.4">THERM-2</text>
<text x="35.6" y="87.9">THERM-3</text>
<text x="159.9" y="87.5">ADCS Connector</text>
<text x="164.9" y="89.6">04-0001</text>
<text x="209.3" y="87.5">CAD Note: Decoupling for AD8542</text>
<text x="35.6" y="90.5">THERM-4</text>
<text x="35.6" y="93">THERM-5</text>
<text x="35.6" y="95.5">THERM-6</text>
<text x="164.4" y="91.6">PicoLock</text>
<text x="127.6" y="101.5">Addr = 0x40|R/W</text>
<text x="59" y="112.9">AD7291</text>
<text x="58.9" y="115">27-0003</text>
<text x="39.2" y="139.5">CAD Note: Decoupling for AD7291</text>
<text x="41.6" y="142.2">(C3 for Pin 10, C13 for Pin 16)</text>
<text x="156.2" y="138.7">THERM-0</text>
<text x="156.2" y="141.3">THERM-1</text>
<text x="156.2" y="143.8">THERM-2</text>
<text x="156.2" y="146.3">THERM-3</text>
<text x="156.2" y="148.8">THERM-4</text>
<text x="34" y="151.3">U1</text>
<text x="156.2" y="151.4">THERM-5</text>
<text x="156.2" y="153.9">THERM-6</text>
<text x="30.9" y="170.6">08-0002</text>
<text x="31" y="168.5">AD8515</text>
<text x="63.3" y="172.5">CAD Note: Decoupling</text>
<text x="67.7" y="175.2">(AD8515 Pin 5)</text>
</g>
<g font-size="2.1">
<text x="181.3" y="34.2">3</text>
<text x="185.2" y="35.3">IN+ V+</text>
<text x="190.1" y="31.7" transform="rotate(-90 190.1 31.7)">8</text>
<text x="181.3" y="39.3">2</text>
<text x="185.2" y="40.4">IN-</text>
<text x="189.5" y="40.2">V-</text>
<text x="198.4" y="36.8">1</text>
<text x="221.9" y="36.8">5</text>
<text x="221.9" y="41.9">6</text>
<text x="225.8" y="37.9">IN+</text>
<text x="239.1" y="39.3">7</text>
<text x="190.1" y="43.8" transform="rotate(-90 190.1 43.8)">4</text>
<text x="225.8" y="43">IN-</text>
<text x="48" y="77.4">18</text>
<text x="76.5" y="77.4">10</text>
<text x="164.1" y="77.4">2</text>
<text x="164.1" y="74.9">1</text>
<text x="48" y="80">19</text>
<text x="48" y="82.5">20</text>
<text x="53.1" y="78.5">IN0</text>
<text x="53.1" y="81.1">IN1</text>
<text x="53.1" y="83.6">IN2</text>
<text x="66" y="81.1">VDRIVE</text>
<text x="69.4" y="78.5">VDD</text>
<text x="76.5" y="80">16</text>
<text x="164.1" y="82.5">4</text>
<text x="164.1" y="80">3</text>
<text x="49.2" y="85">1</text>
<text x="49.2" y="87.6">2</text>
<text x="53.1" y="86.1">IN3</text>
<text x="53.1" y="88.7">IN4</text>
<text x="66.1" y="86.1">PD/RST</text>
<text x="76.5" y="85">17</text>
<text x="49.2" y="90.1">3</text>
<text x="49.2" y="92.7">4</text>
<text x="49.2" y="95.2">5</text>
<text x="53.1" y="91.2">IN5</text>
<text x="53.1" y="93.8">IN6</text>
<text x="67.1" y="91.2">ALERT</text>
<text x="76.5" y="95.2">15</text>
<text x="76.5" y="90.1">12</text>
<text x="49.2" y="100.3">7</text>
<text x="53.1" y="101.4">VREF</text>
<text x="53.1" y="96.3">IN7</text>
<text x="69.5" y="98.8">SDA</text>
<text x="69.7" y="96.3">SCL</text>
<text x="69.8" y="101.4">AS1</text>
<text x="76.5" y="100.3">13</text>
<text x="76.5" y="97.7">14</text>
<text x="47.2" y="107.9">9*2</text>
<text x="49.2" y="105.3">6</text>
<text x="53.1" y="106.5">AGND</text>
<text x="69.8" y="103.9">AS0</text>
<text x="76.5" y="102.8">11</text>
<text x="76.5" y="107.9">8</text>
<text x="53.1" y="109">DGND</text>
<text x="68" y="109">DCAP</text>
<text x="42.8" y="153.6" transform="rotate(-90 42.8 153.6)">5</text>
<text x="34" y="156.1">3</text>
<text x="34" y="161.2">4</text>
<text x="37.9" y="157.2">IN+ V+</text>
<text x="51.1" y="158.7">1</text>
<text x="37.9" y="162.3">IN-</text>
<text x="42.2" y="162.1">V-</text>
<text x="42.8" y="165.6" transform="rotate(-90 42.8 165.6)">2</text>
</g>
<g font-size="1.8">
<text x="182.6" y="17">10Ω 5%/1/10W</text>
<text x="188.1" y="12.9">R1</text>
<text x="185" y="18.5">1608/200ppm/°C</text>
<text x="186.2" y="20">21-10.0</text>
<text x="225.6" y="20.5">R20</text>
<text x="188.1" y="24.1">AVDD</text>
<text x="219.8" y="24.6">33kΩ 1%/1/10W</text>
<text x="223.1" y="26.1">1608/100ppm/°C</text>
<text x="224" y="27.6">21-3302</text>
<text x="257.6" y="40.3">Out 2B2&gt;</text>
<text x="165.1" y="42.8">D1</text>
<text x="165.1" y="44.4">SFH 2430</text>
<text x="165.1" y="45.9">66-0003</text>
<text x="165.1" y="47.4">±60°</text>
<text x="209.5" y="46.9">1kΩ 0.1%</text>
<text x="209.5" y="45.4">R19</text>
<text x="165.1" y="48.9">6.3nA/lx</text>
<text x="165.1" y="50.5">5V</text>
<text x="188.9" y="49.6">A</text>
<text x="209.5" y="50">1608</text>
<text x="209.5" y="51.5">1/8W</text>
<text x="209.5" y="53">25ppm/°C</text>
<text x="209.5" y="48.4">21-1001</text>
<text x="104.8" y="59.6">3.3V</text>
<text x="117.5" y="59.6">3.3V</text>
<text x="160.9" y="54.7">A</text>
<text x="173.6" y="54.7">A</text>
<text x="206.6" y="57.2">A</text>
<text x="107.9" y="64.7">10kΩ 0.1%</text>
<text x="107.9" y="63.2">R17</text>
<text x="120.6" y="64.7">10kΩ 0.1%</text>
<text x="120.6" y="63.2">R18</text>
<text x="223.6" y="64.7">AVDD</text>
<text x="81.5" y="69.8">AVDD</text>
<text x="92.1" y="69.8">3.3V</text>
<text x="107.9" y="67.7">1608</text>
<text x="107.9" y="69.3">1/8W</text>
<text x="107.9" y="70.8">25ppm/°C</text>
<text x="107.9" y="66.2">21-1002</text>
<text x="120.6" y="67.7">1608</text>
<text x="120.6" y="69.3">1/8W</text>
<text x="120.6" y="70.8">25ppm/°C</text>
<text x="120.6" y="66.2">21-1002</text>
<text x="158.2" y="69.8">3.3V</text>
<text x="228.8" y="70.8">C14</text>
<text x="228.8" y="73.8">11-104A</text>
<text x="228.8" y="75.4">1608</text>
<text x="228.8" y="76.9">50V</text>
<text x="228.8" y="72.3">100nF 10%</text>
<text x="25.8" y="80.9">2B4&gt;</text>
<text x="25.8" y="78.4">2A3&gt;</text>
<text x="26.3" y="83.5">2B4&gt;</text>
<text x="32.1" y="83.5">IN</text>
<text x="32.1" y="80.9">IN</text>
<text x="32.1" y="78.4">IN</text>
<text x="86.5" y="84">R3</text>
<text x="107.4" y="82.5">3.3V</text>
<text x="122.6" y="82.5">3.3V</text>
<text x="224.4" y="82.6">A</text>
<text x="228.8" y="78.4">X7R</text>
<text x="26.3" y="88.6">2B4&gt;</text>
<text x="26.3" y="86">2B4&gt;</text>
<text x="32.1" y="88.6">IN</text>
<text x="32.1" y="86">IN</text>
<text x="79.6" y="88.1">1kΩ 0.1%/1/8W</text>
<text x="83.4" y="89.6">1608/25ppm/°C</text>
<text x="110.4" y="88.6">R4</text>
<text x="125.7" y="88.6">R7</text>
<text x="153.2" y="87.7">D</text>
<text x="25.8" y="93.6">2B4&gt;</text>
<text x="25.8" y="91.1">2B4&gt;</text>
<text x="32.1" y="93.6">IN</text>
<text x="32.1" y="91.1">IN</text>
<text x="84.4" y="91.1">21-1001</text>
<text x="110.4" y="93.1">1608</text>
<text x="110.4" y="94.7">1/10W</text>
<text x="110.4" y="91.6">21-0000</text>
<text x="110.4" y="90.1">0Ω &lt;20mΩ</text>
<text x="125.7" y="93.1">1608</text>
<text x="125.7" y="94.7">1/10W</text>
<text x="125.7" y="91.6">21-0000</text>
<text x="125.7" y="90.1">0Ω &lt;20mΩ</text>
<text x="17.2" y="99.7">TP1</text>
<text x="25.8" y="96.2">2B4&gt;</text>
<text x="32.1" y="96.2">IN</text>
<text x="110.4" y="96.2">70°C Max 2A</text>
<text x="125.7" y="96.2">70°C Max 2A</text>
<text x="30.7" y="106.9">11-106A</text>
<text x="30.7" y="105.3">10µF 10%</text>
<text x="30.7" y="103.8">C12</text>
<text x="26.3" y="113.1">A</text>
<text x="30.7" y="108.4">1608</text>
<text x="30.7" y="109.9">6.3V</text>
<text x="30.7" y="111.4">X5R</text>
<text x="39" y="113.1">A</text>
<text x="44.1" y="113.1">D</text>
<text x="89.1" y="112.9">1µF 10%</text>
<text x="89.1" y="111.4">C1</text>
<text x="110.4" y="113.5">1608</text>
<text x="110.4" y="111.9">21-0000</text>
<text x="110.4" y="110.4">0Ω &lt;20mΩ</text>
<text x="110.4" y="108.9">R12</text>
<text x="125.7" y="110.4">0Ω &lt;20mΩ</text>
<text x="125.7" y="108.9">R13</text>
<text x="125.7" y="113.5">1608</text>
<text x="125.7" y="111.9">21-0000</text>
<text x="89.1" y="114.5">11-105A</text>
<text x="89.1" y="116">1608</text>
<text x="89.1" y="117.5">6.3V</text>
<text x="89.1" y="119">X5R</text>
<text x="110.4" y="115">1/10W</text>
<text x="110.4" y="116.5">70°C Max 2A</text>
<text x="125.7" y="115">1/10W</text>
<text x="125.7" y="116.5">70°C Max 2A</text>
<text x="167.3" y="115.5">AVREF</text>
<text x="45.9" y="120.6">AVDD</text>
<text x="51.1" y="125.6">100nF 10%</text>
<text x="51.1" y="124.1">C3</text>
<text x="64.2" y="120.6">3.3V</text>
<text x="68.8" y="125.6">100nF 10%</text>
<text x="68.8" y="124.1">C13</text>
<text x="84.7" y="123.2">A</text>
<text x="107.5" y="120.7">D</text>
<text x="122.8" y="120.7">D</text>
<text x="161.7" y="123.1">10kΩ 5%</text>
<text x="162.4" y="124.6">26-0001</text>
<text x="165.4" y="121.6">RN3</text>
<text x="51.1" y="127.2">11-104A</text>
<text x="51.1" y="128.7">1608</text>
<text x="51.1" y="130.2">50V</text>
<text x="51.1" y="131.7">X7R</text>
<text x="68.8" y="127.2">11-104A</text>
<text x="68.8" y="128.7">1608</text>
<text x="68.8" y="130.2">50V</text>
<text x="68.8" y="131.7">X7R</text>
<text x="163.7" y="127.7">1/16W</text>
<text x="165" y="126.2">3264</text>
<text x="46.7" y="133.4">A</text>
<text x="64.4" y="133.4">D</text>
<text x="145.1" y="139.4">&lt;2A1</text>
<text x="145.1" y="141.9">&lt;2A1</text>
<text x="150.9" y="139.4">Out</text>
<text x="150.9" y="141.9">Out</text>
<text x="40.8" y="148.5">AVDD</text>
<text x="145.1" y="144.4">&lt;2A1</text>
<text x="145.1" y="147">&lt;2A1</text>
<text x="145.1" y="149.5">&lt;2A1</text>
<text x="150.9" y="144.4">Out</text>
<text x="150.9" y="147">Out</text>
<text x="150.9" y="149.5">Out</text>
<text x="53" y="153.5">AVREF</text>
<text x="68.7" y="153.5">AVDD</text>
<text x="145.1" y="152">&lt;2A1</text>
<text x="145.1" y="154.6">&lt;2A1</text>
<text x="150.9" y="152">Out</text>
<text x="150.9" y="154.6">Out</text>
<text x="73.9" y="160.1">11-104A</text>
<text x="73.9" y="161.7">1608</text>
<text x="73.9" y="158.6">100nF 10%</text>
<text x="73.9" y="157.1">C2</text>
<text x="182.1" y="160.9">26-0008</text>
<text x="182.1" y="159.4">10kΩ 5%</text>
<text x="182.1" y="157.9">RT1</text>
<text x="194.8" y="157.9">RT2</text>
<text x="194.8" y="159.4">10kΩ 5%</text>
<text x="194.8" y="160.9">26-0008</text>
<text x="207.5" y="160.9">26-0008</text>
<text x="207.5" y="159.4">10kΩ 5%</text>
<text x="207.5" y="157.9">RT3</text>
<text x="220.2" y="160.9">26-0008</text>
<text x="220.2" y="159.4">10kΩ 5%</text>
<text x="220.2" y="157.9">RT4</text>
<text x="232.8" y="160.9">26-0008</text>
<text x="232.8" y="159.4">10kΩ 5%</text>
<text x="232.8" y="157.9">RT5</text>
<text x="245.5" y="159.4">10kΩ 5%</text>
<text x="245.5" y="157.9">RT6</text>
<text x="245.5" y="160.9">26-0008</text>
<text x="258.2" y="157.9">RT7</text>
<text x="258.2" y="159.4">10kΩ 5%</text>
<text x="258.2" y="160.9">26-0008</text>
<text x="69.5" y="166.4">A</text>
<text x="73.9" y="163.2">50V</text>
<text x="73.9" y="164.7">X7R</text>
<text x="182.1" y="162.4">1608</text>
<text x="182.1" y="164">3960K 1%</text>
<text x="194.8" y="162.4">1608</text>
<text x="194.8" y="164">3960K 1%</text>
<text x="207.5" y="162.4">1608</text>
<text x="207.5" y="164">3960K 1%</text>
<text x="220.2" y="162.4">1608</text>
<text x="220.2" y="164">3960K 1%</text>
<text x="232.8" y="162.4">1608</text>
<text x="232.8" y="164">3960K 1%</text>
<text x="245.5" y="162.4">1608</text>
<text x="245.5" y="164">3960K 1%</text>
<text x="258.2" y="162.4">1608</text>
<text x="258.2" y="164">3960K 1%</text>
<text x="41.6" y="168.9">A</text>
<text x="178.7" y="171.5">A</text>
<text x="94.7" y="176.4">3.3V</text>
<text x="101.2" y="180">FB1</text>
<text x="129.7" y="176.4">AVDD</text>
<text x="67.3" y="185.5">21-0000</text>
<text x="67.3" y="184">0Ω &lt;20mΩ</text>
<text x="67.3" y="182.5">R11</text>
<text x="88.5" y="184.5">1.5kΩ @ 100MHz/1608</text>
<text x="117.1" y="185">C4</text>
<text x="134.8" y="185">C5</text>
<text x="137" y="181">TP2</text>
<text x="49.1" y="191.8">D</text>
<text x="64.4" y="191.8">A</text>
<text x="67.3" y="187.1">1608</text>
<text x="67.3" y="188.6">1/10W</text>
<text x="67.3" y="190.1">70°C Max 2A</text>
<text x="96.9" y="186.1">500mA 500mΩ</text>
<text x="99.5" y="187.6">36-152A</text>
<text x="102.6" y="186.1">/</text>
<text x="117.1" y="188.1">16-475A</text>
<text x="117.1" y="189.6">Tant-B</text>
<text x="117.1" y="191.1">20V</text>
<text x="117.1" y="186.6">4.7µF 10%</text>
<text x="134.8" y="188.1">11-104A</text>
<text x="134.8" y="189.6">1608</text>
<text x="134.8" y="191.1">50V</text>
<text x="134.8" y="186.6">100nF 10%</text>
<text x="112.6" y="196.9">A</text>
<text x="117.1" y="192.7">Max 900mΩ</text>
<text x="130.4" y="196.9">A</text>
<text x="134.8" y="192.7">X7R</text>
</g>
</svg>
